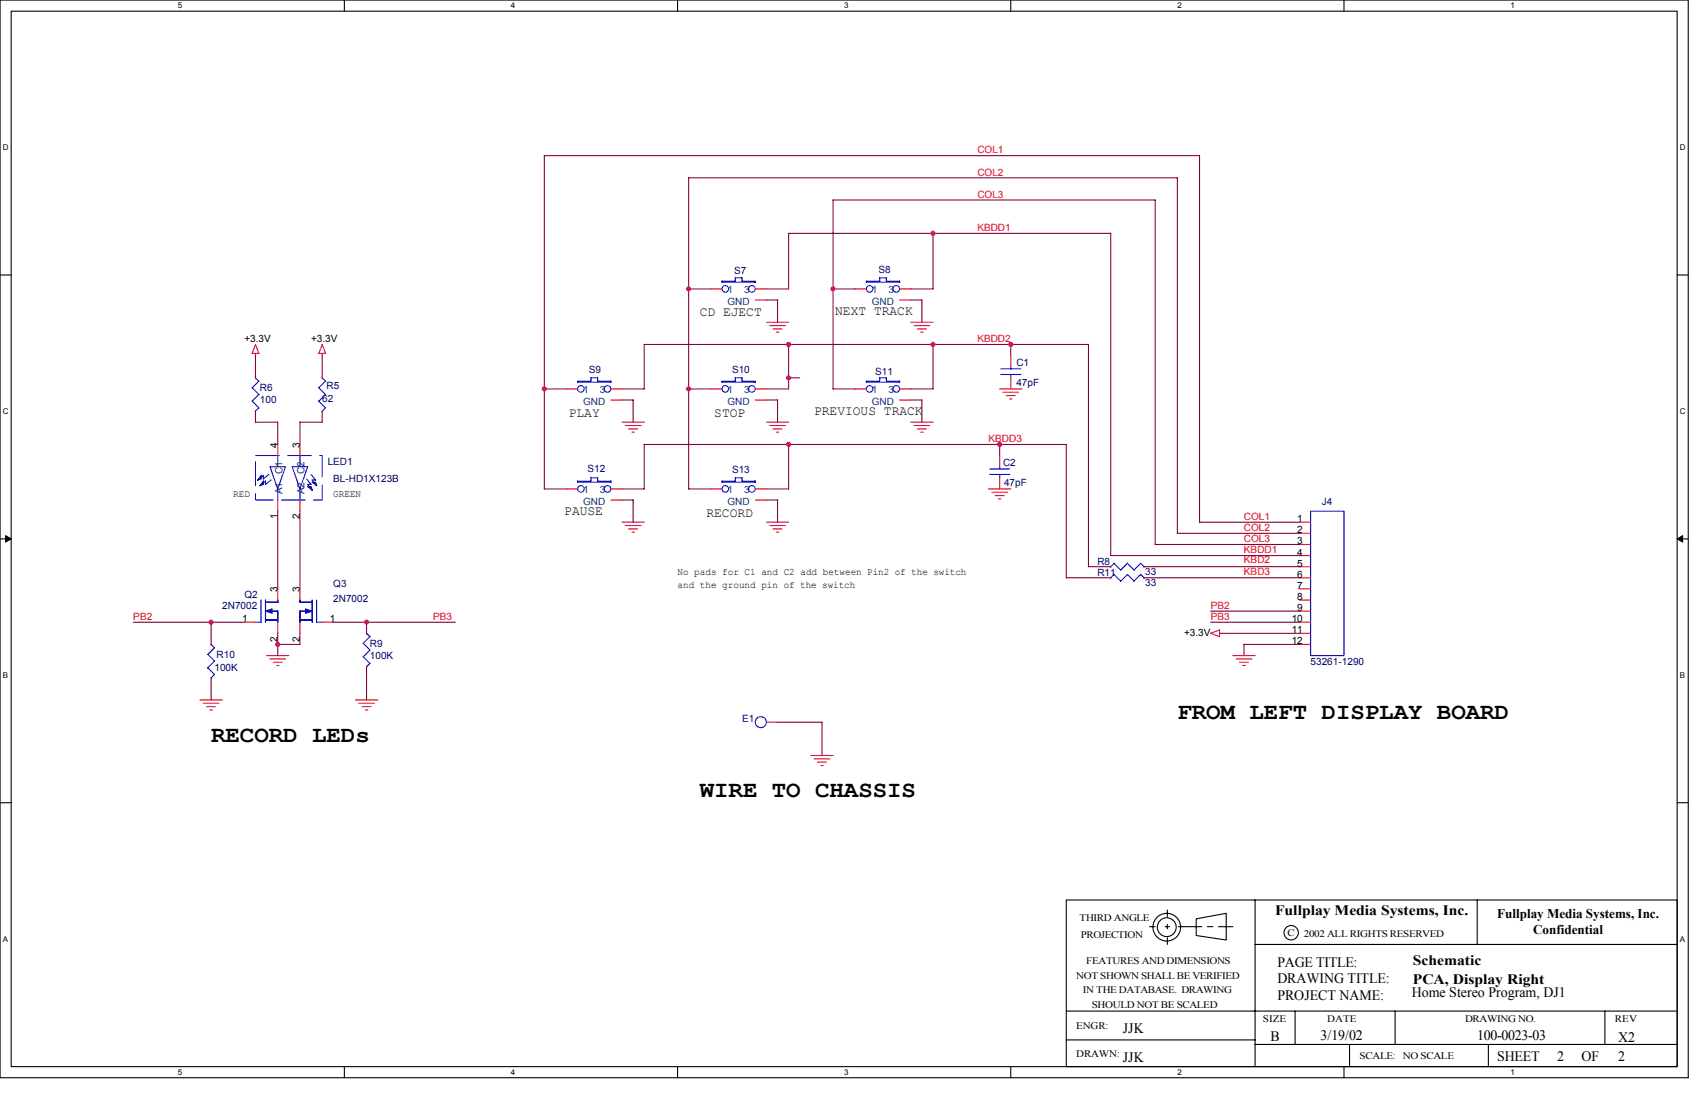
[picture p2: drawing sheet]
<svg xmlns="http://www.w3.org/2000/svg" width="432mm" height="279mm" viewBox="0 0 432 279" stroke-linecap="round" stroke-linejoin="round" font-family="sans-serif">
<path d="M0 0h428.6v273.5h-428.6zM2.8 2.8h422.9v267.9h-422.9z" fill="none" stroke="#000" stroke-width=".28"/>
<g fill="#fff">
<path d="M45.1 .3h1.1v2.3h-1.1z"/>
<path d="M45.1 271h1.1v2.2h-1.1z"/>
</g>
<path d="M87.4 0v2.8M87.4 270.7v2.8" fill="none" stroke="#000" stroke-width=".28"/>
<g fill="#fff">
<path d="M129.7 .3h1.1v2.3h-1.1z"/>
<path d="M129.7 271h1.1v2.2h-1.1z"/>
</g>
<path d="M172 0v2.8M172 270.7v2.8" fill="none" stroke="#000" stroke-width=".28"/>
<g fill="#fff">
<path d="M214.3 .3h1.1v2.3h-1.1z"/>
<path d="M214.3 271h1.1v2.2h-1.1z"/>
</g>
<path d="M256.6 0v2.8M256.6 270.7v2.8" fill="none" stroke="#000" stroke-width=".28"/>
<g fill="#fff">
<path d="M298.9 .3h1.1v2.3h-1.1z"/>
<path d="M298.9 271h1.1v2.2h-1.1z"/>
</g>
<path d="M341.2 0v2.8M341.2 270.7v2.8" fill="none" stroke="#000" stroke-width=".28"/>
<g fill="#fff">
<path d="M383.5 .3h1.1v2.3h-1.1z"/>
<path d="M383.5 271h1.1v2.2h-1.1z"/>
<path d="M.7 36.3h1.5v2.3h-1.5z"/>
<path d="M426.5 36.3h1.4v2.3h-1.4z"/>
<path d="M.7 103.3h1.5v2.2h-1.5z"/>
<path d="M426.5 103.3h1.4v2.2h-1.4z"/>
</g>
<path d="M0 69.8h2.8M425.7 69.8h2.9" fill="none" stroke="#000" stroke-width=".28"/>
<g fill="#fff">
<path d="M.7 170.2h1.4v2.3h-1.4z"/>
<path d="M426.5 170.2h1.3v2.3h-1.3z"/>
</g>
<path d="M0 136.8h2.8M425.7 136.8h2.9" fill="none" stroke="#000" stroke-width=".28"/>
<path d="M1.4 135.9l1.4 .9-1.4 .8zM425.7 136.8l1.4-.9v1.7z" fill="#000" stroke="#000" stroke-width=".25"/>
<g fill="#fff">
<path d="M.7 237.2h1.4v2.2h-1.4z"/>
<path d="M426.4 237.2h1.4v2.2h-1.4z"/>
</g>
<g fill="none" stroke="#000" stroke-width=".28">
<path d="M0 203.7h2.8M425.7 203.7h2.9M291.8 235.2h1.4M295.8 235.2h1.1M296.3 230.9v1.7M296.3 234.6v1.1M296.3 238v1.7M299.1 235.2h6M303.7 233.2l7.6-1.4v6.7l-7.6-1.1zM306.5 235.2h1.4M309.3 235.2h3.7M318.6 228.4h107.1v42.3h-107.1z"/>
<path d="M318.6 228.4h-47.9v42.3h47.9M318.6 239.7h107.1M375 228.4v11.3M270.7 256.6h154.8M328.8 256.6v8.4M354.1 256.6v8.4M407.4 256.6v8.4M270.7 263.9h47.9M318.6 265h107.1M342.6 265v5.7M377.8 265v5.7"/>
<circle cx="296.2" cy="235.3" r="2.39"/>
<circle cx="296.2" cy="235.3" r="3.5"/>
<circle cx="327.8" cy="236.7" r="1.83"/>
</g>
<g fill="none" stroke="#f00" stroke-width=".28">
<path d="M180.5 73.3h2.8M191.7 73.3h2.9M191.7 76.1h2.9M217.1 73.3h2.8M228.4 73.3h2.8M228.4 76.1h2.8M64 89.7h1.7M64 89.7l.9-2.3 .8 2.3M64.9 95.9h.1M64.9 89.7v.6M81.8 95.9h.1M81.8 87.4l.8 2.3h-1.7z"/>
<path d="M81.8 89.7v.6M143.8 98.7h2.8M155.1 98.7h2.8M180.5 98.7h2.8M191.7 98.7h2.9M194.6 81.8h5.6M195.4 82.6h4M196.2 83.5h2.3M197.1 84.3h.6M217.1 98.7h2.8M228.4 98.7h2.8M231.2 81.8h5.7"/>
<path d="M232.1 82.6h3.9M232.9 83.5h2.3M233.7 84.3h.6M253.8 98.7h5.6M254.6 99.5h4M256.6 90.2v2.8M256.6 95.9v2.8M64.9 104.3h.1M70.5 112.8v2.8M76.1 112.8v2.8M81.8 104.3h.1M155.1 101.5h2.8"/>
<path d="M157.9 107.1h5.7M158.7 108h4M159.6 108.8h2.2M160.4 109.7h.6M191.7 101.5h2.9M194.6 107.1h5.6M195.4 108h4M196.2 108.8h2.3M197.1 109.7h.6M228.4 101.5h2.8M231.2 107.1h5.7M232.1 108h3.9"/>
<path d="M232.9 108.8h2.3M233.7 109.7h.6M253.8 115.6v2.8M255.4 100.4h2.3M256.3 101.2h.6M70.5 126.9v2.8M76.1 126.9v2.8M143.8 124.1h2.8M155.1 124.1h2.8M155.1 126.9h2.8M157.9 132.5h5.7M158.7 133.4h4"/>
<path d="M159.6 134.2h2.2M160.4 135.1h.6M180.5 124.1h2.8M191.7 124.1h2.9M191.7 126.9h2.9M194.6 132.5h5.6M195.4 133.4h4M196.2 134.2h2.3M197.1 135.1h.6M251 124.1h5.6M251.8 124.9h4M252.6 125.8h2.3"/>
<path d="M253.5 126.6h.6M253.8 121.2v2.9M329.9 132.5h2.8M329.9 135.3h2.8M329.9 138.2h2.8M62 157.9h2.9M70.5 149.4v2.9M70.5 157.9v2.8M76.1 149.4v2.9M76.1 157.9v2.8M81.8 157.9h2.8M282 146.6h.1"/>
<path d="M282 143.8h.1M290.4 146.6h.1M290.4 143.8h.1M309.6 159.9l-2.3 .8 2.3 .9v-1.7M329.9 141h2.8M329.9 143.8h2.8M329.9 146.6h2.8M329.9 149.4h2.8M329.9 152.3h2.8M329.9 155.1h2.8M329.9 157.9h2.8M50.8 177.6h5.6"/>
<path d="M51.6 178.5h4M52.4 179.3h2.3M53.6 163.5h.1M53.6 172h.1M67.7 166.4h5.6M68.5 167.2h4M69.4 168.1h2.2M70.2 168.9h.6M90.2 177.6h5.7M91.1 178.5h4M91.9 179.3h2.3M93 160.7h.1"/>
<path d="M93 169.2h.1M309.6 160.7h.6M313 166.4h5.6M313.8 167.2h4M314.6 168.1h2.3M315.5 168.9h.6M329.9 160.7h2.8M329.9 163.5h2.8M53.3 180.2h.6M92.8 180.2h.6M194.6 183.3h2.8M205.8 191.7h5.7"/>
<path d="M206.7 192.6h4M207.5 193.4h2.3M208.4 194.3h.6"/>
</g>
<g fill="none" stroke="#00f" stroke-width=".28">
<path d="M186.7 71.4h-3.4v.2h8.4v-.3l-3.4 .1 .1-.9h-1.8l.1 .9M223.3 70.5h1.7v.9l3.4-.1v.3h-8.5v-.2h3.4M223.3 70.5v.9M64 98.4l1.7 1.7M64.9 95.9l.8 .9M65.7 96.7l-1.7 1.7M81.8 95.9l.9 .9M82.6 96.7l-1.7 1.7 1.8 1.7M150 95.9h1.7v.8h3.4v.3h-8.5v-.3h3.4M150 95.9v.9M186.7 96.7h-3.4v.3h8.4v-.3h-3.4l.1-.8h-1.8l.1 .9M223.3 95.9h1.7v.8h3.4v.3h-8.5v-.3h3.4"/>
<path d="M223.3 95.9v.9M254 95h5.1M254 93.6h5.1M256.6 93v.6M256.6 95v.9M64 101.8l1.7 1.7M65.7 100.1l-1.7 1.7M65.7 103.5l-.9 .9M68.5 118.4h4l-2 5.7zM70.5 115.6v2.8M74.2 118.4h3.9l-2 5.7zM76.1 115.6v2.8"/>
<path d="M82.6 100.1l-1.7 1.7 1.8 1.7-.9 .9M251.2 119h5.1M253.8 118.4v.6M66.3 120.7v.9l-.9 .2 1.4-1.1M66.3 120.7l-.9 1.1M66.8 122.1v.9l-.8 .3M66.9 122.1l-.9 1.1M67.4 122.1l-1.4 1.2M68.2 120.4l-1.4 1.2v-.9M68.8 121.8l-1.4 1.1v-.8M70.5 124.1v2.8M76.1 124.1v2.8"/>
<path d="M77.8 121.5l1.2 1.4h-.9M78.1 123.5l1.1 .9M78.1 122.9l1.2 1.5-.3-.9h-.9M79 120.4l1.1 1.4M79.2 121.8h.9M79.2 122.4l1.2 .8M79.2 121.8l1.2 1.5-.3-.9h-.9M150 121.2h1.7v.9h3.4M150 121.2v.9h-3.4v.3M155.1 122.1v.3h-8.5M191.7 122.1v.3h-8.4M191.7 122.1h-3.3v-.9h-1.7v.9h-3.4v.3"/>
<path d="M251.2 120.4h5.1M253.8 120.4v.8M332.7 129.7h8.5v36.7h-8.5zM64.9 157.9h1.4M66.3 152.3v5.6M67.4 152.3v5.6M67.4 157.3h3.1M68.8 155.1h1.7v2.8M70.5 152.3v.5h-3.1M76.1 155.1h1.7M76.1 157.3h3.1M76.1 152.3v.5h3.2"/>
<path d="M76.1 155.1v2.8M79.2 152.3v5.6M80.4 152.3l-.1 5.6h1.5M282.8 145.8l1.7 1.7 1.7-1.7 1.7 1.7M282.8 143l1.7 1.7M282.8 145.8l-.8 .8M282.8 142.9l-.8 .9M286.2 143l1.7 1.7M286.2 142.9l-1.7 1.8M289.6 143l.8 .8M289.6 142.9l-1.7 1.8M290.4 146.6l-.8-.8-1.7 1.7"/>
<path d="M52.7 169.5l1.8 1.7-.9 .8M53.6 163.5l.9 .9M54.4 164.4l-1.7 1.7 1.8 1.7-1.8 1.7M93 160.7l.9 .9-1.7 1.7 1.7 1.7M93.9 165l-1.7 1.7 1.7 1.7-.9 .8"/>
<circle cx="184.1" cy="73.3" r=".84"/>
<circle cx="190.9" cy="73.3" r=".84"/>
<circle cx="220.8" cy="73.3" r=".84"/>
<circle cx="227.5" cy="73.3" r=".84"/>
<circle cx="147.5" cy="98.7" r=".84"/>
<circle cx="154.2" cy="98.7" r=".84"/>
<circle cx="184.1" cy="98.7" r=".84"/>
<circle cx="190.9" cy="98.7" r=".84"/>
<circle cx="220.8" cy="98.7" r=".84"/>
<circle cx="227.5" cy="98.7" r=".84"/>
<circle cx="147.5" cy="124.1" r=".84"/>
<circle cx="154.2" cy="124.1" r=".84"/>
<circle cx="184.1" cy="124.1" r=".84"/>
<circle cx="190.9" cy="124.1" r=".84"/>
<circle cx="193.1" cy="183.3" r="1.4"/>
</g>
<g fill="#00f" stroke="#00f" stroke-width=".28">
<path d="M67.4 155.1l1.7-.6v1.1z" fill-rule="evenodd"/>
<path d="M77.6 154.5l1.6 .6-1.6 .5z" fill-rule="evenodd"/>
</g>
<path d="M64.9 115.6h16.9v11.3h-16.9v-11.3" fill="none" stroke="#00f" stroke-width=".25" stroke-dasharray="6.1 2"/>
<g fill="none" stroke="#800040" stroke-width=".28">
<path d="M174.8 45.1h124.1v90.2h31M174.8 45.1v79M200.2 59.2h81.8v81.8h47.9M200.2 59.2v14.1h-5.7M211.5 50.8h81.7M211.5 50.7v48h5.6M236.9 59.2v14.1h-5.7M293.2 50.7v87.5M174.8 73.3h5.7M194.5 76.1h2.9M197.4 76.1v5.7M211.5 73.3h5.6"/>
<path d="M231.2 76.1h2.8M234 76.1v5.7M64.9 90.2v5.7M81.8 90.2v5.7M138.2 98.7h5.6M157.9 98.7h5.6v-11.3h112.8v56.4h5.7M174.8 98.7h5.7M200.2 95.9h2.8M200.2 87.4v11.3h-5.7M236.9 87.4v11.3h-5.7M256.6 87.4v2.8M64.9 104.3l-.1 2.8h5.7v5.7"/>
<path d="M76.1 107.1v5.7M81.8 104.3v2.8h-5.7M157.9 101.5h2.8M160.7 101.5v5.6M194.5 101.5h2.9M197.4 101.5v5.6M200.2 112.8v11.3h-5.7M231.2 101.5h2.8M234 101.5v5.6M253.8 112.8v2.8M270.7 112.8v33.8M270.7 112.8h-107.2v11.3h-5.6"/>
<path d="M70.5 129.7v19.7M76.1 129.7v19.7M143.8 124.1h-5.6v-84.6h166.3v93h25.4M157.9 126.9h2.8M160.7 126.9v5.6M174.8 124.1h5.7M194.5 126.9h2.9M197.4 126.9v5.6M293.2 138.2h36.7M33.8 157.9h28.2M53.6 157.9v5.6M84.6 157.9h31"/>
<path d="M93 157.9v2.8M270.7 146.6h11.3M290.4 143.8h39.5M290.4 146.6h39.5M307.3 157.9h22.6M307.3 155.1h22.6M53.6 172v5.6M70.5 160.7v5.7M76.1 160.7v2.8h-5.6M93 169.2v8.4M310.2 160.7h19.7M329.9 163.5h-14.1v2.9"/>
<path d="M197.4 183.3h11.3v8.4"/>
</g>
<g fill="#f0f" stroke="#f0f" stroke-width=".28">
<circle cx="138.2" cy="98.7" r=".55"/>
<circle cx="174.8" cy="98.7" r=".55"/>
<circle cx="211.4" cy="73.3" r=".56"/>
<circle cx="174.8" cy="73.3" r=".56"/>
<circle cx="236.8" cy="59.2" r=".56"/>
<circle cx="256.6" cy="87.4" r=".57"/>
<circle cx="93" cy="157.9" r=".56"/>
<circle cx="53.6" cy="157.9" r=".56"/>
<circle cx="70.5" cy="163.5" r=".55"/>
<circle cx="200.2" cy="112.8" r=".56"/>
<circle cx="253.7" cy="112.8" r=".55"/>
<circle cx="200.2" cy="87.4" r=".57"/>
<circle cx="200.2" cy="95.9" r=".56"/>
<circle cx="236.8" cy="87.4" r=".56"/>
</g>
<g font-size="5.9">
<text x="298.9" y="182.6">FROM LEFT DISPLAY BOARD</text>
<text x="53.6" y="188.2">RECORD LEDs</text>
<text x="177.6" y="202.3">WIRE TO CHASSIS</text>
</g>
<g font-size="3.7">
<text x="323.7" y="232.3">Fullplay Media Systems, Inc.</text>
<text x="324.3" y="245.5">PAGE TITLE:</text>
<text x="358.6" y="245">Schematic</text>
<text x="324.3" y="249.4">DRAWING TITLE:</text>
<text x="358.6" y="249.8">PCA, Display Right</text>
<text x="324.3" y="253.7">PROJECT NAME:</text>
<text x="358.4" y="253.1">Home Stereo Program, DJ1</text>
<text x="285.1" y="262.1">JJK</text>
<text x="335.2" y="263.8">3/19/02</text>
<text x="375" y="263.8">100-0023-03</text>
<text x="285.1" y="269.5">JJK</text>
<text x="322.6" y="264.1">B</text>
<text x="380.1" y="269.2">SHEET</text>
<text x="395.3" y="269.2">2</text>
<text x="401.5" y="269.2">OF</text>
<text x="410.8" y="269.2">2</text>
<text x="410.8" y="264.4">X2</text>
</g>
<g font-size="3.4">
<text x="177.6" y="80.3">CD EJECT</text>
<text x="212" y="80">NEXT TRACK</text>
<text x="144.4" y="105.9">PLAY</text>
<text x="181.3" y="105.9">STOP</text>
<text x="206.7" y="105.4">PREVIOUS TRACK</text>
<text x="143.2" y="130.7">PAUSE</text>
<text x="179.3" y="131.3">RECORD</text>
<text x="380.1" y="232.9">Fullplay Media Systems, Inc.</text>
<text x="389.2" y="237">Confidential</text>
</g>
<g font-size="2.5" fill="#f00">
<text x="248.1" y="38.9">COL1</text>
<text x="248.1" y="44.6">COL2</text>
<text x="248.1" y="50.2">COL3</text>
<text x="248.1" y="58.7">KBDD1</text>
<text x="248.1" y="86.9">KBDD2</text>
<text x="251" y="112.2">KBDD3</text>
<text x="315.8" y="132">COL1</text>
<text x="315.8" y="137.6">COL3</text>
<text x="315.8" y="134.8">COL2</text>
<text x="315.8" y="140.4">KBDD1</text>
<text x="315.8" y="143">KBD2</text>
<text x="315.8" y="145.8">KBD3</text>
<text x="307.3" y="154.5">PB2</text>
<text x="33.8" y="157.4">PB2</text>
<text x="110" y="157.4">PB3</text>
<text x="307.3" y="157.4">PB3</text>
</g>
<g font-size="2.5" fill="#000080">
<text x="186.4" y="69.7">S7</text>
<text x="223" y="69.4">S8</text>
<text x="149.4" y="94.8">S9</text>
<text x="185.8" y="94.8">S10</text>
<text x="222.2" y="95">S11</text>
<text x="258" y="92.8">C1</text>
<text x="66" y="99.3">R6</text>
<text x="82.9" y="98.7">R5</text>
<text x="258" y="97.9">47pF</text>
<text x="66" y="102.4">100</text>
<text x="81.8" y="102.1">62</text>
<text x="83.2" y="117.9">LED1</text>
<text x="149.2" y="119.8">S12</text>
<text x="254.6" y="118.2">C2</text>
<text x="84.6" y="122.4">BL-HD1X123B</text>
<text x="185.8" y="120.1">S13</text>
<text x="254.9" y="123.2">47pF</text>
<text x="335.5" y="128">J4</text>
<text x="278.6" y="143.3">R8</text>
<text x="84.6" y="148.9">Q3</text>
<text x="278.6" y="146.1">R11</text>
<text x="290.7" y="148.6">33</text>
<text x="290.7" y="145.8">33</text>
<text x="56.4" y="154.5">2N7002</text>
<text x="62" y="151.7">Q2</text>
<text x="84.6" y="152.8">2N7002</text>
<text x="55" y="166.9">R10</text>
<text x="93.9" y="164.1">R9</text>
<text x="93.9" y="167.2">100K</text>
<text x="54.4" y="170.3">100K</text>
<text x="332.7" y="168.6">53261-1290</text>
<text x="188.4" y="183.3">E1</text>
</g>
<g font-size="2.5" fill="#004080">
<text x="184.7" y="77.3">GND</text>
<text x="184.7" y="74.5">1</text>
<text x="188.9" y="74.5">3</text>
<text x="221.3" y="77.3">GND</text>
<text x="221.3" y="74.5">1</text>
<text x="225.6" y="74.5">3</text>
<text x="148" y="99.8">1</text>
<text x="152.3" y="99.8">3</text>
<text x="184.7" y="99.8">1</text>
<text x="188.9" y="99.8">3</text>
<text x="221.3" y="99.8">1</text>
<text x="225.6" y="99.8">3</text>
<text x="148" y="102.7">GND</text>
<text x="184.7" y="102.7">GND</text>
<text x="221.3" y="102.7">GND</text>
<text x="71.7" y="125.5" transform="rotate(-90 71.7 125.5)">A1</text>
<text x="71.7" y="120.3" transform="rotate(-90 71.7 120.3)">C1</text>
<text x="77.3" y="125.5" transform="rotate(-90 77.3 125.5)">A2</text>
<text x="77.3" y="120.3" transform="rotate(-90 77.3 120.3)">C2</text>
<text x="148" y="125.2">1</text>
<text x="152.3" y="125.2">3</text>
<text x="184.7" y="125.2">1</text>
<text x="188.9" y="125.2">3</text>
<text x="148" y="128">GND</text>
<text x="184.7" y="128">GND</text>
</g>
<g font-size="2.5">
<text x="62" y="86.9">+3.3V</text>
<text x="79" y="86.9">+3.3V</text>
<text x="70.5" y="113.6" transform="rotate(-90 70.5 113.6)">4</text>
<text x="76.1" y="113.6" transform="rotate(-90 76.1 113.6)">3</text>
<text x="59.2" y="126.1">RED</text>
<text x="70.5" y="131.8" transform="rotate(-90 70.5 131.8)">1</text>
<text x="76.1" y="131.8" transform="rotate(-90 76.1 131.8)">2</text>
<text x="84.6" y="126.1">GREEN</text>
<text x="329.3" y="132.5">1</text>
<text x="329.3" y="135.3">2</text>
<text x="329.3" y="138.2">3</text>
<text x="329.3" y="141">4</text>
<text x="329.3" y="143.8">5</text>
<text x="172" y="145.8">No pads for C1 and C2 add between Pin2 of the switch</text>
<text x="172" y="149.3">and the ground pin of the switch</text>
<text x="329.3" y="146.6">6</text>
<text x="329.3" y="149.4">7</text>
<text x="70.5" y="150.3" transform="rotate(-90 70.5 150.3)">3</text>
<text x="76.1" y="150.3" transform="rotate(-90 76.1 150.3)">3</text>
<text x="329.3" y="152.3">8</text>
<text x="329.3" y="155.1">9</text>
<text x="61.5" y="157.9">1</text>
<text x="83.8" y="157.9">1</text>
<text x="300.6" y="161.3">+3.3V</text>
<text x="327.9" y="157.9">10</text>
<text x="327.9" y="160.7">11</text>
<text x="70.5" y="162.8" transform="rotate(-90 70.5 162.8)">2</text>
<text x="76.1" y="162.8" transform="rotate(-90 76.1 162.8)">2</text>
<text x="327.9" y="163.5">12</text>
<text x="274.1" y="233.8">THIRD ANGLE</text>
<text x="274.3" y="238">PROJECTION</text>
<text x="326.8" y="237.4">C</text>
<text x="331" y="237.7">2002 ALL RIGHTS RESERVED</text>
<text x="275.8" y="244.8">FEATURES AND DIMENSIONS</text>
<text x="273.2" y="248.4">NOT SHOWN SHALL BE VERIFIED</text>
<text x="274.9" y="252.1">IN THE DATABASE. DRAWING</text>
<text x="277.2" y="255.7">SHOULD NOT BE SCALED</text>
<text x="273.2" y="261.1">ENGR:</text>
<text x="320.6" y="259.4">SIZE</text>
<text x="336.9" y="259.4">DATE</text>
<text x="371.9" y="259.4">DRAWING NO.</text>
<text x="410" y="259.4">REV</text>
<text x="273.2" y="268.2">DRAWN:</text>
<text x="345.1" y="268.7">SCALE: NO SCALE</text>
</g>
<g font-size="2">
<text x="45.1" y="2.1">5</text>
<text x="129.7" y="2.1">4</text>
<text x="214.3" y="2.1">3</text>
<text x="298.9" y="2.1">2</text>
<text x="383.5" y="2.1">1</text>
<text x=".7" y="38.1">D</text>
<text x="426.5" y="38.1">D</text>
<text x=".7" y="105.1">C</text>
<text x="426.5" y="105.1">C</text>
<text x=".7" y="172">B</text>
<text x="426.5" y="172">B</text>
<text x=".7" y="239">A</text>
<text x="426.5" y="239">A</text>
<text x="45.1" y="272.8">5</text>
<text x="129.7" y="272.8">4</text>
<text x="214.3" y="272.8">3</text>
<text x="298.9" y="272.8">2</text>
<text x="383.5" y="272.8">1</text>
</g>
</svg>
